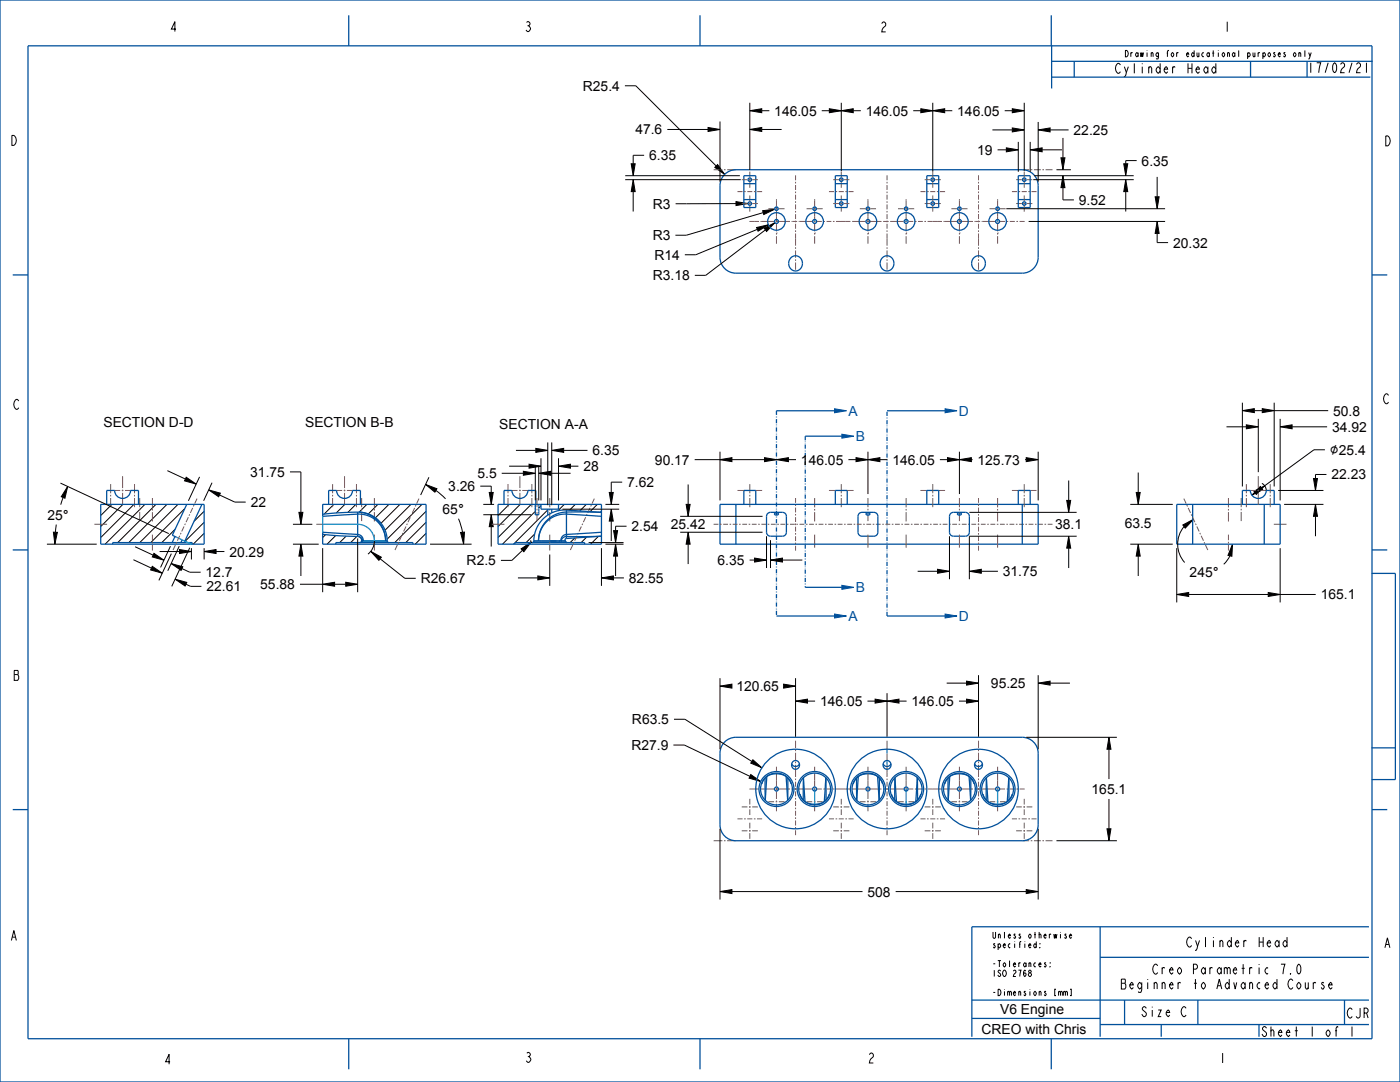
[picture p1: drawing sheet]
<svg xmlns="http://www.w3.org/2000/svg" width="559mm" height="432mm" viewBox="0 0 559 432" stroke-linecap="round" stroke-linejoin="round" font-family="sans-serif">
<path d="M333.1 163.1l4.8 .8-4.8 .8z" fill="#00509b"/>
<path d="M333.1 163.1l4.8 .8-4.8 .8z" fill="none" stroke="#00509b" stroke-width=".4"/>
<path d="M333.1 245l4.8 .8-4.8 .8z" fill="#00509b"/>
<path d="M333.1 245l4.8 .8-4.8 .8z" fill="none" stroke="#00509b" stroke-width=".4"/>
<path d="M336 173.3l4.8 .8-4.8 .8z" fill="#00509b"/>
<path d="M336 173.3l4.8 .8-4.8 .8z" fill="none" stroke="#00509b" stroke-width=".4"/>
<path d="M336 233.6l4.8 .8-4.8 .8z" fill="#00509b"/>
<path d="M336 233.6l4.8 .8-4.8 .8z" fill="none" stroke="#00509b" stroke-width=".4"/>
<path d="M377.2 245l4.8 .8-4.8 .8z" fill="#00509b"/>
<path d="M377.2 245l4.8 .8-4.8 .8z" fill="none" stroke="#00509b" stroke-width=".4"/>
<path d="M377.2 163.1l4.8 .8-4.8 .8z" fill="#00509b"/>
<path d="M377.2 163.1l4.8 .8-4.8 .8z" fill="none" stroke="#00509b" stroke-width=".4"/>
<path d="M309.9 163.9v81.9M321.4 174.1v60.3M354.1 245.8v-81.9" fill="none" stroke="#00509b" stroke-width=".51" stroke-dasharray="1.7 .5 .2 .3 .2 .5" stroke-linecap="butt"/>
<g fill="none" stroke="#00509b" stroke-width=".51">
<path d="M0 0h558.8v431.8h-558.8zM11.2 18.3h536.4v396.2h-536.4zM139.2 6.1v12.2M279.4 6.1v12.2M419.6 6.1v12.2M419.8 18.2v17.1M419.8 30.8h127.2M419.8 24.5h128.1M428.8 24.5v6.3M499.1 24.5v6.3M289.2 69.6a6.3 6.3 0 0 1 4.5-1.9h114.3a6.3 6.3 0 0 1 6.4 6.4v28.6a6.3 6.3 0 0 1-6.4 6.3h-114.3a6.3 6.3 0 0 1-6.3-6.3v-28.6a6.3 6.3 0 0 1 1.8-4.5zM296.9 70.1h4.8v12.7h-4.8z"/>
<path d="M296.9 79.6h4.8M296.9 73.3h4.8M333.4 70.1h4.8v12.7h-4.8zM333.4 79.6h4.8M333.4 73.3h4.8M369.9 70.1h4.8v12.7h-4.8zM369.9 79.6h4.8M369.9 73.3h4.8M406.4 70.1h4.8v12.7h-4.8zM406.4 79.6h4.8M406.4 73.3h4.8M5.1 109.7h6.1"/>
<path d="M315.7 102.9l.9-.6 1.2-.2 1.1 .4 .8 .7 .5 1.2v1.3l-.4 1.2-.8 .8-1.9 .4-1-.4-.7-.7-.6-2.1zM352.2 102.9l.9-.6 1.2-.2 1.1 .4 .8 .7 .5 1.2 .1 1.3-.5 1.2-.8 .8-1.9 .4-1-.4-.7-.7-.6-2.1zM388.7 102.9l.9-.6 1.2-.2 1.1 .4 .8 .7 .5 1.2 .1 1.3-.5 1.2-.8 .8-1.9 .4-1-.4-.7-.7-.6-2.1zM547.6 109.7h6.1M309.9 163.9h23.2M321.4 174.1h14.6M354.1 163.9h23.1M5.1 219.5h6.1M40.2 201.3h41.3v15.9h-41.3zM42.6 201.3v-5.6h3.2a3.2 3.2 0 0 0 3.1 3.2 3.2 3.2 0 0 0 3.2-3.2h3.2v5.6M45 217.2v-.7h31.7v.7M69.8 214.1l-1.1 2.4"/>
<path d="M72.7 215.4l-.5 1.1M74.5 201.3l-5.7 12.3 1.7 .8M80.6 201.3l-6.8 14.6M128.8 213.2l14 .9M128.8 206v-4.7h41.3v15.9h-41.3v-4.8l13.9 .9M131.2 201.3v-5.6h3.1a3.2 3.2 0 0 0 3.2 3.2 3.2 3.2 0 0 0 3.2-3.2h3.2v5.6M134 217.2v-.7h30.8v.7M142.7 213.3h.1M142.7 213.3l.1 .8M142.7 205.2l-13.9 .9M142.8 214.1h.1M142.8 204.4l-14 .8"/>
<path d="M142.8 204.4l-.1 .8M142.8 205.2h-.1M142.8 213.3v.8M142.8 213.3l1.6 .8 .5 1.8M142.8 205.2v8.1M142.8 214.1h.3M142.8 204.4v.8M142.8 204.4h.1M142.8 204.4h.4M143.1 214.1l1 .7 .2 1.1M143.1 214.1l1.1 .6 .7 1.2M143.2 204.4a11.4 11.4 0 0 1 10.7 11.5 10.7 10.7 0 0 0-11.1-10.7"/>
<path d="M143.2 204.4a11.6 11.6 0 0 1 11.4 11.5M144.3 215.9h10.3M144.3 215.9l-.8 .6M144.3 215.9h.1M144.9 215.9h-.6M154.6 215.9l.7 .6M154.6 215.9h.1M198.8 201.3h41.3v15.9h-41.3zM201.2 201.3v-5.6h3.1a3.2 3.2 0 0 0 3.2 3.2 3.2 3.2 0 0 0 3.2-3.2h3.2v5.6M205.5 217.2v-.7h27.9v.7M213.1 215.9l-.6 .6M213.1 215.9h12.7"/>
<path d="M213.1 215.9h.1M213.7 201.3v4.1h1.4M215 215.9h4.4M215 201.3v4.1M215.9 201.3v1.9h7v-1.9M218.6 205.6l-2.3 1.9-1.7 2.5-1.1 2.9-.4 3M218.6 203.2v2.4M220.2 204.7l-1.6 .9M220.2 203.2v1.5M225.8 215.9l.6 .6M225.8 215.9h.1M226.1 204.3a11.4 11.4 0 0 0-11.2 11.6 10.7 10.7 0 0 1 11.2-10.7"/>
<path d="M226.1 204.3v.9M226.1 214.1h.1M226.1 204.3h.1M226.1 205.2h.1M226.1 214.9l-.6 .4 .3 .6M226.1 203.6l-3 .1-2.9 1M226.1 213.3l-1.7 .8-.5 1.8 .8-1.3 1.4-.5M226.1 203.6l14 .9-14-.2M226.1 213.3v.8M226.1 214.1l14-.1-14 .9M226.1 203.6v.7M226.1 205.2v8.1"/>
<path d="M226.1 214.1v.8M226.1 205.2l14 .9M226.1 213.3h.1M240.1 212.4l-14 .9M287.4 201.3h127v15.9h-127zM293.7 201.3v15.9M296.9 201.3v-5.6h4.8v5.6M306.4 204.9l1.1-.4h4.8a1.59 1.59 0 0 1 1.6 1.6v6.3a1.59 1.59 0 0 1-1.6 1.6h-4.8a1.59 1.59 0 0 1-1.5-1.6v-6.3zM309.2 204.9l1-.2 .5 .5-1 .3-.5-.2zM333.4 201.3v-5.6h4.8v5.6M342.9 204.9l1.2-.4h4.7a1.59 1.59 0 0 1 1.6 1.6v6.3a1.59 1.59 0 0 1-1.6 1.6h-4.7a1.59 1.59 0 0 1-1.6-1.6v-6.3zM345.8 204.9l.9-.2 .5 .5-1 .3-.5-.2z"/>
<path d="M369.9 201.3v-5.6h4.8v5.6M379.4 204.9l1.2-.4h4.7a1.59 1.59 0 0 1 1.6 1.6v6.3a1.59 1.59 0 0 1-1.6 1.6h-4.7a1.59 1.59 0 0 1-1.6-1.6v-6.3zM382.3 204.9l.9-.2 .5 .5-1 .3-.5-.2zM406.4 201.3v-5.6h4.8v5.6M408 201.3v15.9M469.7 201.3h41.3v15.9h-41.3zM476 201.3v15.9M495.9 201.3v-5.6h3.2a3.2 3.2 0 0 0 3.1 3.2 3.2 3.2 0 0 0 3.2-3.2h3.2v5.6M504.6 201.3v15.9M547.6 219.5h6.1M321.4 234.4h14.6M547.5 228.8h9.4v82.3h-9.4"/>
<path d="M309.9 245.8h23.2M354.1 245.8h23.1M289.2 296.1a6.3 6.3 0 0 1 4.5-1.9h114.3a6.3 6.3 0 0 1 6.4 6.4v28.6a6.3 6.3 0 0 1-6.4 6.3h-114.3a6.4 6.4 0 0 1-6.3-6.3v-28.6a6.3 6.3 0 0 1 1.8-4.5zM547.5 298.4h9.4M305.4 310.5v8.9M305.4 310.5h.1M305.4 310.4a7.1 7.1 0 0 1 9 0M305.4 310.4l-1.3 2.5M305.4 310.4h.1M305.4 319.4h.1M306.1 309.9l-.7 9.5M313.8 309.9l.6 9.5"/>
<path d="M314.4 319.4h.1M314.4 310.4l1.4 2.5M314.5 310.5h.1M314.5 310.5l-.1 8.9M316 304.8l.6 .8 .9 .3 1-.3 .6-.8M319.3 316.9l1.4 2.5M320.6 319.3h.1M320.7 319.4h.1M320.7 310.4l-.1 8.9M320.7 310.4h.1M320.7 310.4l.6 9.5M320.7 319.4a7.1 7.1 0 0 0 8.9 0"/>
<path d="M329.6 310.4l-.6 9.5M329.7 310.4h.1M329.7 310.4v8.9M329.7 319.4h-.1M329.7 319.3h.1M331 316.9l-1.3 2.5M341.9 310.5v8.9M341.9 310.5h.1M341.9 310.4l-1.3 2.5M341.9 310.4h.1M341.9 319.4h.1M342.6 309.9l-.7 9.5"/>
<path d="M350.3 309.9l.6 9.5M350.9 310.4a7.1 7.1 0 0 0-9 0M350.9 319.4h.1M350.9 310.4l1.4 2.5M351 310.5h.1M351 310.5l-.1 8.9M352.5 304.8l.6 .8 1 .3 .9-.3 .6-.8M355.8 316.9l1.4 2.5M357.2 319.4h.1M357.2 310.4l-.1 8.9M357.2 310.4h.1M357.2 310.4l.6 9.5"/>
<path d="M357.2 319.4a7.1 7.1 0 0 0 8.9 0M366.2 310.4l-.7 9.5M366.2 310.4h.1M366.2 310.4v8.9M366.2 319.4h-.1M366.2 319.3h.1M367.5 316.9l-1.3 2.5M378.4 310.5l.1 8.9M378.4 310.5h.1M378.4 310.4l-1.3 2.5M378.5 319.4h.1M378.5 310.4a7.1 7.1 0 0 1 8.9 0"/>
<path d="M378.5 310.4h-.1M379.1 309.9l-.6 9.5M386.8 309.9l.6 9.5M387.4 319.4h.1M387.4 310.4l1.4 2.5M387.4 310.4h.1M387.5 310.5l-.1 8.9M389 304.8l.6 .8 1 .3 .9-.3 .6-.8M392.3 316.9l1.4 2.5M393.7 319.4h.1M393.7 310.4l-.1 8.9M393.7 310.4h.1"/>
<path d="M393.7 310.4l.6 9.5M393.7 319.4a7.1 7.1 0 0 0 8.9 0M402.7 310.4l-.7 9.5M402.7 319.4h-.1M402.7 310.4h.1M402.7 310.4v8.9M402.7 319.4h.1M404 316.9l-1.3 2.5M5.1 323.1h6.1M547.6 323.1h6.1M439.1 369.9v43.8M546.4 369.9h-158.5v43.8"/>
<path d="M387.9 399.1h158.5M439.1 382h107.3M448.9 399.1v9.8M478.1 399.1v9.8M536.7 399.1v9.8M139.2 414.5v12.2M279.4 414.5v12.2M387.9 406.4h51.2M419.6 414.5v12.2M439.1 408.9h107.3M463.5 408.9v4.8"/>
<circle cx="299.3" cy="71.7" r=".69"/>
<circle cx="335.8" cy="71.7" r=".69"/>
<circle cx="372.3" cy="71.7" r=".69"/>
<circle cx="408.8" cy="71.7" r=".69"/>
<circle cx="299.3" cy="81.2" r=".69"/>
<circle cx="309.9" cy="88.4" r="3.5"/>
<circle cx="309.9" cy="88.4" r=".79"/>
<circle cx="309.9" cy="83.3" r=".69"/>
<circle cx="325.2" cy="88.4" r="3.5"/>
<circle cx="325.2" cy="83.3" r=".69"/>
<circle cx="325.2" cy="88.4" r=".79"/>
<circle cx="335.8" cy="81.2" r=".69"/>
<circle cx="346.4" cy="88.4" r="3.5"/>
<circle cx="346.4" cy="88.4" r=".79"/>
<circle cx="346.4" cy="83.3" r=".69"/>
<circle cx="361.7" cy="88.4" r="3.5"/>
<circle cx="361.7" cy="88.4" r=".79"/>
<circle cx="361.7" cy="83.3" r=".69"/>
<circle cx="372.3" cy="81.2" r=".69"/>
<circle cx="382.9" cy="88.4" r="3.5"/>
<circle cx="382.9" cy="88.4" r=".79"/>
<circle cx="382.9" cy="83.3" r=".69"/>
<circle cx="398.2" cy="88.4" r="3.5"/>
<circle cx="398.2" cy="88.4" r=".79"/>
<circle cx="398.2" cy="83.3" r=".69"/>
<circle cx="408.8" cy="81.2" r=".69"/>
<circle cx="309.9" cy="314.9" r="7"/>
<circle cx="309.9" cy="314.9" r="6.4"/>
<circle cx="309.9" cy="314.9" r=".79"/>
<circle cx="317.5" cy="305.3" r="1.67"/>
<circle cx="317.5" cy="314.9" r="15.9"/>
<circle cx="325.2" cy="314.9" r="7"/>
<circle cx="325.2" cy="314.9" r="6.4"/>
<circle cx="325.2" cy="314.9" r=".79"/>
<circle cx="346.4" cy="314.9" r="7"/>
<circle cx="346.4" cy="314.9" r="6.4"/>
<circle cx="346.4" cy="314.9" r=".79"/>
<circle cx="354" cy="305.3" r="1.67"/>
<circle cx="354.1" cy="314.9" r="15.9"/>
<circle cx="361.7" cy="314.9" r="7"/>
<circle cx="361.7" cy="314.9" r="6.4"/>
<circle cx="361.7" cy="314.9" r=".79"/>
<circle cx="382.9" cy="314.9" r="7"/>
<circle cx="382.9" cy="314.9" r="6.4"/>
<circle cx="382.9" cy="314.9" r=".79"/>
<circle cx="390.5" cy="305.3" r="1.67"/>
<circle cx="390.6" cy="314.9" r="15.9"/>
<circle cx="398.2" cy="314.9" r="7"/>
<circle cx="398.2" cy="314.9" r="6.4"/>
<circle cx="398.2" cy="314.9" r=".79"/>
</g>
<g fill="none" stroke="#000" stroke-width=".4">
<path d="M249.4 34.2h4.4l32.1 32M523.4 21l-.5 1.5M266.4 51.7h16.2M282.6 50.9l4.8 .8-4.8 .8zM287.4 48.5v24M299.3 44.2l4.7-.8v1.6zM299.3 51.7l4.7-.8v1.6zM299.3 41v26.8M304 51.7h8M304 44.2h3.1M328 44.2h7.8M331 43.4l4.8 .8-4.8 .8z"/>
<path d="M335.8 44.2l4.8-.8v1.6zM335.8 41v27.3M340.6 44.2h3M364.5 44.2h7.8M367.5 43.4l4.8 .8-4.8 .8zM372.3 44.2l4.8-.8v1.6zM372.3 41v27.5M377.1 44.2h3M396.1 51.8h8M398.2 59.8h3.5M401 44.2h3.1M401.7 59l4.7 .8-4.7 .8z"/>
<path d="M404.1 51.1l4.7 .7-4.7 .8zM404.1 43.4l4.7 .8-4.7 .8zM406.4 56.6v11.9M408.8 41v27.1M411.2 59.8l4.8-.8v1.6zM411.2 56.6v11.9M414.4 51.8l4.7-.7v1.5zM414.4 48.7v23.8M416 59.8h7.9M419.1 51.8h7.4M424.3 55v8M249.6 71.7h46"/>
<path d="M249.6 70.1h45.7M251.9 65.4h1.6l-.8 4.7zM252.7 71.7l.8 4.8h-1.6zM252.7 76.5v7.9M257.1 62h-4.4v3.4M286.4 65.7l2.8 3.9-3.9-2.8zM412.4 71.7h40.1M412.8 70.1h39.7M421.7 67.7h5.7M423.5 63h1.6l-.8 4.7zM424.3 70.1l.8 4.8h-1.6zM424.3 74.9v4.9h4.3"/>
<path d="M448.5 65.4h1.6l-.8 4.7zM449.3 71.7l.8 4.8h-1.6zM449.3 76.5v7.9M453.7 64.1h-4.4v1.3M461.1 78.5h1.6l-.8 4.8zM461.9 70.6v7.9M293.8 80.5l4.7 .7-4.7 .8zM293.8 81.2l-24.1 .1M302 90.8l4.7-1.1-4.1 2.6zM302.3 91.5l-24.6 10.2h-4.4M304.4 84.1l4.8-.6-4.3 2.1zM304.6 84.9l-30.6 9h-4.4"/>
<path d="M305 91.1l4.3-2.2-3.3 3.5zM305.5 91.7l-23.8 18.2h-4.4M401.7 83.3h63.3M410.6 88.4h54.4M461.9 88.4l.8 4.7h-1.6zM461.9 93.1v3.7h4.3M205.9 179.7h8M213.9 178.9l4.7 .8-4.7 .8zM218.6 176.6v25M220.2 179.7l4.8-.8v1.6zM220.2 176.6v25M225 179.7h9.5"/>
<path d="M489.5 170.3h8M495.9 163.9l4.7-.8v1.6zM495.9 160.7v33.4M497.5 169.5l4.7 .8-4.7 .8zM500.6 163.9h3.2M502.2 167.2v21.2M503.8 163.1l4.8 .8-4.8 .8zM508.6 160.7v33.4M508.6 163.9h21.5M511 170.3l4.7-.8v1.6zM511 167.2v32.5M515.7 170.3h14"/>
<path d="M528.8 179.5h-4.3l-19.7 14.4M24.1 192.8l43.2 20.1M25.2 198.5l-1 2.9M27 194.1l-1.1 4.7-1.4-.6zM66.8 187.8l7.2 3.4M74.3 190.5l4 2.7-4.6-1.3zM79.7 190.3l-4.5 9.6M83.3 195.5l4.6 1.3-.6 1.4zM84.6 192.6l-3.3 7.3M87.6 197.5l6.1 2.9h4.4M115.7 188.3h4.4v16.2M169.9 193.3l4.5 1.7-.8 1.4z"/>
<path d="M171.2 190.5l-3.3 7.1M174 195.7l3.8 3.4M191.7 194h4.4v2.5M195.3 196.5h1.6l-.8 4.8zM200.3 188.9h8.6M203.2 186h8M208.9 188.1l4.8 .8-4.8 .8zM211.2 185.3l4.7 .7-4.7 .8zM213.7 185.7v14M215 188.9l4.8-.8v1.6zM215 185.7v14M215.9 182.9v16.8"/>
<path d="M219.8 188.9h7.9M222.9 186l4.8-.7v1.5zM222.9 182.9v16.8M227.7 186h3.2M243.2 196.5h1.6l-.8 4.8zM248.3 192.4h-4.3v4.1M274.7 193.4v7.9M277.3 183.4h32.6M287.4 183.4l4.7-.8v1.6zM287.4 180.3v19.4M305.2 182.6l4.7 .8-4.7 .8zM309.9 183.4l4.8-.8v1.6z"/>
<path d="M314.7 183.4h3M338.6 183.4h7.8M341.7 182.6l4.7 .8-4.7 .8zM346.4 183.4l4.8-.8v1.6zM346.4 180.3v16.9M351.2 183.4h3M375.2 183.4h7.7M378.2 182.6l4.7 .8-4.7 .8zM382.9 183.4l4.8-.8v1.6zM382.9 180.3v16.9M387.7 183.4h.5M409.1 183.4h.5"/>
<path d="M409.6 182.6l4.8 .8-4.8 .8zM414.4 180.3v19.4M425.8 199.7h1.6l-.8 4.8zM426.6 191.8v7.9M453.5 196.5h1.6l-.8 4.8zM454.3 188.6v7.9M500.5 196l4.3-2.1-3.4 3.4zM503 194.2l1 1.2-4.3 2.2zM503.7 192.9l1.2 1.2 .5 1.6M510.2 195.7h18M524.3 191h1.6l-.8 4.7zM529.4 189.4h-4.3v1.6"/>
<path d="M18.7 217.2h19.9M21.3 212.4h1.6l-1 4.8zM22.5 209.3l-.4 3.1M40.3 201.3h-.1M44.7 201.3l-4.5 4.4M49 201.3l-8.8 8.8M53.4 201.3l-13.2 13.2M53.9 218.2l7.2 3.3M57.8 201.3l-15.8 15.9M62.2 201.3l-15.2 15.2M66.6 201.3l-15.2 15.2M68 218l-3.9 8.4"/>
<path d="M69.9 211.2l-5.3 5.3M71 201.3l-15.2 15.2M71.5 218l-4.5 9.8M71.6 219.3l4.8 .8-4.8 .8zM73.8 203l-13.6 13.5M75.7 218.6l-7.2 15.4M76.4 218.8v4.5M81.5 204l-4.1 4.1M81.5 208.4l-8.1 8.1M81.5 212.8l-4.4 4.4M81.5 218.8v4.5M116.9 217.2h10.3"/>
<path d="M116.9 209.2h7.8M119.3 204.5h1.6l-.8 4.7zM120.1 217.2l.8 4.7h-1.6zM128.8 218.8v17.5M128.8 201.3h.1M130 213.4l-1.2 1.1M133.2 201.3l-3.8 3.9M134 213.7l-3.4 3.5M137.6 201.3l-3.4 3.4M138.2 214l-2.6 2.5M142 201.3l-3.1 3.2M142.4 214.1l-2.4 2.4"/>
<path d="M142.8 214.9v21.4M146.4 201.3l-3 3.1M149.4 215.9a6.7 6.7 0 0 1-2.5 5.2M150.8 201.3l-3.8 3.8M155.2 201.3l-5.3 5.3M159.6 201.3l-7.5 7.5M164 201.3l-10.3 10.3M168.4 201.3l-13.9 13.9M170.1 204l-12.5 12.5M170.1 208.4l-8.1 8.1M170.1 212.8l-4.4 4.4M171.7 217.2h16.5"/>
<path d="M183 207l1.6 5.4M183.8 212.5l1.6-.1-.4 4.8zM192.9 201.3h4.3M192.9 205.4h19.1M196.1 205.4l.8 4.8h-1.6zM196.1 210.2v7.9M198.8 201.3h.1M203.2 201.3l-4.4 4.4M205.5 216.6l-.5 .6M207.6 201.3l-8.8 8.8M208 219l4-2.7-2.9 3.9zM208.5 219.6l-4.2 4h-4.4"/>
<path d="M211.9 215.6v.6l.6 .3M212 201.3l-13.2 13.2M213.4 213.1l-3.4 3.4M213.7 204.1l-13.1 13.1M215.9 201.8l-.9 .9M218.6 203.5l-13 13M224.5 203.2h22.7M225.2 201.3l-2.5 2.5M229.4 214.7l-1.8 1.8M229.6 201.3l-2.3 2.3M234 201.3l-2.6 2.6M234.1 214.4l-2.1 2.1"/>
<path d="M234.9 216.5h14M238.4 201.3l-2.9 2.9M238.8 214.1l-3.1 3.1M240.1 204l-.4 .4M240.1 218.8v15M241.7 217.2h7.2M241.7 201.3h5.5M244 203.2l.8 4.8h-1.6zM244 208v7.9M244.9 211.8h1.6l-.8 4.7zM245.7 217.2l.8 4.7h-1.6zM250.1 210h-4.4v1.8"/>
<path d="M271.5 212.4h32.9M271.5 206.1h32.9M273.9 201.3h1.6l-.8 4.8zM274.7 212.4l.8 4.8h-1.6zM274.7 217.2v7.9M306 214v12.7M307.5 215.6v11.1M379 214v17.2M386.9 204.5h42.8M426.6 214l.8 4.8h-1.6zM426.6 218.8v7.9M429.7 214h-42.8v17.2"/>
<path d="M451.1 217.2h17M451.1 201.3h17M454.3 217.2l.8 4.7h-1.6zM469.7 218.8v21.6M472.1 209.5l4.3-2.3-3.3 3.6zM472.6 210.1a10.9 10.9 0 0 0 .3 14.4M491.9 217.2l-.2 4.8-1.6-.4zM511 218.8v21.6M512.6 201.3h15.6M525.1 201.3l.8 4.8h-1.6zM525.1 206.1v7.9M53.3 223.4l7.2 3.3"/>
<path d="M60.8 226l4 2.7-4.7-1.3zM61.5 220.8l3.9 2.8-4.6-1.3zM63.7 220.1h7.9M68.3 224.9l4.7 1.3-.7 1.4zM68.4 220.9l-5 10.7M69.9 231.1l4.6 1.3-.6 1.5zM72.6 226.9l3.1 1.5h4.4M74.2 233.1l1.8 .9h4.4M81.5 220.1l4.7-.8v1.6zM86.2 220.1h3.4M119.7 233.2h9.1M120.1 221.9v8"/>
<path d="M128.8 233.2l4.8-.8v1.6zM133.6 233.2h4.4M138 232.4l4.8 .8-4.8 .8zM148 220l4.2 2.4-1 1.2zM151.7 223l9.9 7.8h4.3M206.7 230.6h8M214.7 229.8l4.7 .8-4.7 .8zM219.4 221.3v12.5M240.1 230.6l4.7-.8v1.6zM244.8 230.6h4.2M245.7 221.9v8M299.2 223.5h2"/>
<path d="M301.2 222.7l4.8 .8-4.8 .8zM307.5 223.5l4.8-.8v1.6zM312.3 223.5h7.9M366.3 228h7.9M374.2 227.2l4.8 .8-4.8 .8zM386.9 228l4.8-.8v1.6zM391.7 228h6.6M454.3 221.9v8M469.7 237.2l4.8-.8v1.6zM474.5 237.2h31.7M490.9 221.8l-2.5 3.4M506.2 236.4l4.8 .8-4.8 .8z"/>
<path d="M511 237.2h14.2M287.4 273.8l4.7-.8v1.6zM287.4 270.6v28.4M312.8 273l4.7 .8-4.7 .8zM317.5 279.8l4.8-.8v1.6zM317.5 270.6v23.4M322.3 279.8h3M346.3 279.8h7.8M349.3 279l4.8 .8-4.8 .8zM354.1 279.8l4.7-.8v1.6zM354.1 276.6v17.4M358.8 279.8h3"/>
<path d="M377.9 272.6h7.9M382.8 279.8h3M385.8 279l4.8 .8-4.8 .8zM385.8 271.8l4.8 .8-4.8 .8zM390.6 269.4v24.6M414.4 272.6l4.7-.8v1.6zM414.4 269.4v29.6M419.1 272.6h8M268.8 297.3h4.4l26.1 12.5M269 287h4.4l26.7 16.9M409.6 294.2h36.2M442.6 294.2l.8 4.8h-1.6z"/>
<path d="M442.6 299v11.9M299.7 309.1l3.9 2.8-4.6-1.4zM300.5 303.2l3.6 3.2-4.4-1.9zM442.6 318.8v12M287.4 330.8v28.2M414.4 330.8v28.2M421.7 335.5h24.1M441.8 330.8h1.6l-.8 4.7zM287.4 355.8l4.7-.8v1.6zM292.1 355.8h52.2M357.5 355.8h52.1M409.6 355l4.8 .8-4.8 .8z"/>
</g>
<g fill="#000">
<path d="M282.6 50.9l4.8 .8-4.8 .8zM299.3 44.2l4.7-.8v1.6zM299.3 51.7l4.7-.8v1.6zM335.8 44.2l4.8-.8v1.6zM331 43.4l4.8 .8-4.8 .8zM372.3 44.2l4.8-.8v1.6zM367.5 43.4l4.8 .8-4.8 .8zM401.7 59l4.7 .8-4.7 .8zM404.1 51.1l4.7 .7-4.7 .8zM404.1 43.4l4.7 .8-4.7 .8zM411.2 59.8l4.8-.8v1.6zM414.4 51.8l4.7-.7v1.5z"/>
<path d="M252.7 71.7l.8 4.8h-1.6zM251.9 65.4h1.6l-.8 4.7zM286.4 65.7l2.8 3.9-3.9-2.8zM424.3 70.1l.8 4.8h-1.6zM423.5 63h1.6l-.8 4.7zM449.3 71.7l.8 4.8h-1.6zM448.5 65.4h1.6l-.8 4.7zM293.8 80.5l4.7 .7-4.7 .8zM302 90.8l4.7-1.1-4.1 2.6zM304.4 84.1l4.8-.6-4.3 2.1zM305 91.1l4.3-2.2-3.3 3.5zM461.1 78.5h1.6l-.8 4.8z"/>
<path d="M461.9 88.4l.8 4.7h-1.6zM213.9 178.9l4.7 .8-4.7 .8zM220.2 179.7l4.8-.8v1.6zM495.9 163.9l4.7-.8v1.6zM497.5 169.5l4.7 .8-4.7 .8zM503.8 163.1l4.8 .8-4.8 .8zM511 170.3l4.7-.8v1.6zM27 194.1l-1.1 4.7-1.4-.6zM74.3 190.5l4 2.7-4.6-1.3zM83.3 195.5l4.6 1.3-.6 1.4zM169.9 193.3l4.5 1.7-.8 1.4zM208.9 188.1l4.8 .8-4.8 .8z"/>
<path d="M215 188.9l4.8-.8v1.6zM211.2 185.3l4.7 .7-4.7 .8zM222.9 186l4.8-.7v1.5zM287.4 183.4l4.7-.8v1.6zM309.9 183.4l4.8-.8v1.6zM305.2 182.6l4.7 .8-4.7 .8zM346.4 183.4l4.8-.8v1.6zM341.7 182.6l4.7 .8-4.7 .8zM382.9 183.4l4.8-.8v1.6zM378.2 182.6l4.7 .8-4.7 .8zM409.6 182.6l4.8 .8-4.8 .8zM503 194.2l1 1.2-4.3 2.2z"/>
<path d="M500.5 196l4.3-2.1-3.4 3.4zM524.3 191h1.6l-.8 4.7zM21.3 212.4h1.6l-1 4.8zM119.3 204.5h1.6l-.8 4.7zM120.1 217.2l.8 4.7h-1.6zM183.8 212.5l1.6-.1-.4 4.8zM195.3 196.5h1.6l-.8 4.8zM196.1 205.4l.8 4.8h-1.6zM208 219l4-2.7-2.9 3.9zM244 203.2l.8 4.8h-1.6zM243.2 196.5h1.6l-.8 4.8zM244.9 211.8h1.6l-.8 4.7z"/>
<path d="M245.7 217.2l.8 4.7h-1.6zM274.7 212.4l.8 4.8h-1.6zM273.9 201.3h1.6l-.8 4.8zM426.6 214l.8 4.8h-1.6zM425.8 199.7h1.6l-.8 4.8zM454.3 217.2l.8 4.7h-1.6zM453.5 196.5h1.6l-.8 4.8zM472.1 209.5l4.3-2.3-3.3 3.6zM491.9 217.2l-.2 4.8-1.6-.4zM525.1 201.3l.8 4.8h-1.6zM60.8 226l4 2.7-4.7-1.3zM61.5 220.8l3.9 2.8-4.6-1.3z"/>
<path d="M68.3 224.9l4.7 1.3-.7 1.4zM69.9 231.1l4.6 1.3-.6 1.5zM71.6 219.3l4.8 .8-4.8 .8zM81.5 220.1l4.7-.8v1.6zM128.8 233.2l4.8-.8v1.6zM138 232.4l4.8 .8-4.8 .8zM148 220l4.2 2.4-1 1.2zM214.7 229.8l4.7 .8-4.7 .8zM240.1 230.6l4.7-.8v1.6zM301.2 222.7l4.8 .8-4.8 .8zM307.5 223.5l4.8-.8v1.6zM374.2 227.2l4.8 .8-4.8 .8z"/>
<path d="M386.9 228l4.8-.8v1.6zM469.7 237.2l4.8-.8v1.6zM506.2 236.4l4.8 .8-4.8 .8zM287.4 273.8l4.7-.8v1.6zM317.5 279.8l4.8-.8v1.6zM312.8 273l4.7 .8-4.7 .8zM349.3 279l4.8 .8-4.8 .8zM354.1 279.8l4.7-.8v1.6zM385.8 279l4.8 .8-4.8 .8zM385.8 271.8l4.8 .8-4.8 .8zM414.4 272.6l4.7-.8v1.6zM442.6 294.2l.8 4.8h-1.6z"/>
<path d="M299.7 309.1l3.9 2.8-4.6-1.4zM300.5 303.2l3.6 3.2-4.4-1.9zM441.8 330.8h1.6l-.8 4.7zM287.4 355.8l4.7-.8v1.6zM409.6 355l4.8 .8-4.8 .8z"/>
</g>
<g fill="none" stroke="#785055" stroke-width=".4">
<path d="M284.8 67.7h3.5M289 67.7h.6M290.2 67.7h3.5M294.4 76.5h2M296.1 71.7h2.2M297 76.5h.6M298.3 76.5h2M299 71.7h.6M299.3 68.5v2.3M299.3 71.4v.6M299.3 72.7v2.2M299.3 78v2.3"/>
<path d="M300.2 71.7h2.3M300.9 76.5h.6M302.2 76.5h2M309.9 79.5v4.1M317.5 70v1.9M317.5 72.6v.6M317.5 73.8v2M317.5 76.4v.7M317.5 77.7v2M325.2 79.5v4.1M330.9 76.5h2M332.6 71.7h2.2"/>
<path d="M333.5 76.5h.7M334.8 76.5h2M335.5 71.7h.6M335.8 68.5v2.3M335.8 71.4v.6M335.8 72.7v2.2M335.8 78v2.3M336.7 71.7h2.3M337.4 76.5h.7M338.7 76.5h2M346.4 79.5v4.1M354.1 70v1.9"/>
<path d="M354.1 72.6v.6M354.1 73.8v2M354.1 76.4v.7M354.1 77.7v2M361.7 79.5v4.1M367.4 76.5h2M369.1 71.7h2.3M370 76.5h.7M371.3 76.5h2M372 71.7h.6M372.3 68.5v2.3M372.3 71.4v.6"/>
<path d="M372.3 72.7v2.2M372.3 78v2.3M373.3 71.7h2.2M373.9 76.5h.7M375.2 76.5h2M382.9 79.5v4.1M390.6 70v1.9M390.6 72.6v.6M390.6 73.8v2M390.6 76.4v.7M390.6 77.7v2M398.2 79.5v4.1"/>
<path d="M403.9 76.5h2M405.6 71.7h2.3M406.5 76.5h.7M407.8 76.5h2M408 67.7h2.8M408.5 71.7h.6M408.8 68.5v2.3M408.8 71.4v.6M408.8 72.7v2.2M408.8 78v2.3M409.8 71.7h2.2M410.5 76.5h.6"/>
<path d="M411.4 67.7h.7M411.7 76.5h2M412.7 67.7h2.7M416.1 67.7h.6M417.3 67.7h2.8M296.1 81.2h2.2M299 81.2h.6M299.1 88.4h3.8M299.3 80.9v.6M299.3 82.2v2.3M300.2 81.2h2.3M303.6 88.4h5.4"/>
<path d="M306.7 83.3h2.3M309.6 88.4h5.7M309.6 83.3h.6M309.9 93h.1M309.9 84.2v4.5M309.9 89.3v3M309.9 93v.6M309.9 94.2v3.1M310.9 83.3h2.2M316 88.4h2.2M317.5 80.3v.6M317.5 81.6v2"/>
<path d="M317.5 84.2v.6M317.5 85.5v1.9M317.5 88.1v.6M317.5 89.3v2M317.5 91.9v.7M317.5 93.2v4.9M317.5 98.7v.6M317.5 99.9v2.9M318.8 88.4h5.4M321.9 83.3h2.3M324.8 88.4h.7M324.8 83.3h.7"/>
<path d="M325.2 93h.1M325.2 84.2v3.4M325.2 88.4v.3M325.2 89.3v3M325.2 93v.6M325.2 94.2v3.1M326.1 88.4h1.9M326.1 83.3h2.3M328.7 88.4h.6M329.9 88.4h1.9M332.5 88.4h.6M332.6 81.2h2.2"/>
<path d="M333.7 88.4h5.7M335.5 81.2h.6M335.8 80.9v.6M335.8 82.2v2.3M336.7 81.2h2.3M340.1 88.4h5.4M343.2 83.3h2.3M346.1 88.4h5.7M346.1 83.3h.7M346.4 93h.1M346.4 84.2v4.5M346.4 89.3v3"/>
<path d="M346.4 93v.6M346.4 94.2v3.1M347.4 83.3h2.3M352.5 88.4h2.2M354.1 80.3v.6M354.1 81.6v2M354.1 84.2v.6M354.1 85.5v1.9M354.1 88.1v.6M354.1 89.3v2M354.1 91.9v.7M354.1 93.2v4.9"/>
<path d="M354.1 98.7v.6M354.1 99.9v2.9M355.3 88.4h5.4M358.4 83.3h2.3M361.4 88.4h.6M361.4 83.3h.6M361.7 93h.1M361.7 84.2v3.4M361.7 88.4v.3M361.7 89.3v3M361.7 93v.6M361.7 94.2v3.1"/>
<path d="M362.6 88.4h1.9M362.6 83.3h2.3M365.2 88.4h.6M366.4 88.4h1.9M369 88.4h.6M369.1 81.2h2.3M370.2 88.4h5.8M372 81.2h.6M372.3 80.9v.6M372.3 82.2v2.3M373.3 81.2h2.2M376.6 88.4h5.4"/>
<path d="M379.7 83.3h2.3M382.6 88.4h5.7M382.6 83.3h.7M382.9 93h.1M382.9 84.2v4.5M382.9 89.3v3M382.9 93v.6M382.9 94.2v3.1M383.9 83.3h2.3M389 88.4h2.2M390.6 80.3v.6M390.6 81.6v2"/>
<path d="M390.6 84.2v.6M390.6 85.5v1.9M390.6 88.1v.6M390.6 89.3v2M390.6 91.9v.7M390.6 93.2v4.9M390.6 98.7v.6M390.6 99.9v2.9M391.8 88.4h5.4M395 83.3h2.2M397.9 88.4h.6M397.9 83.3h.6"/>
<path d="M398.2 93h.1M398.2 84.2v3.4M398.2 88.4v.3M398.2 89.3v3M398.2 93v.6M398.2 94.2v3.1M399.1 88.4h2.1M399.1 83.3h2.3M401.8 88.4h.6M403 88.4h2.1M405.6 81.2h2.3M405.7 88.4h.6"/>
<path d="M407 88.4h2M408.5 81.2h.6M408.8 80.9v.6M408.8 82.2v2.3M409.8 81.2h2.2M317.5 103.5v.6M317.5 104.7v2.9M354.1 103.5v.6M354.1 104.7v2.9M390.6 103.5v.6M390.6 104.7v2.9M44.2 193.2v3.6"/>
<path d="M44.2 197.5v.6M44.2 198.7v3.7M45.8 195.7h2.2M48.6 195.7h.6M48.9 190v4.8M48.9 195.4v.6M48.9 196.7v4.7M49.9 195.7h2.2M53.7 193.2v3.6M53.7 197.5v.6M53.7 198.7v3.7M55.8 198.8v3.6"/>
<path d="M60.8 198.8v3.7M78.6 199l-.9 2M132.8 193.2v3.6M132.8 197.5v.6M132.8 198.7v3.7M134.3 195.7h2.3M137.2 195.7h.6M137.5 190v4.8M137.5 195.4v.6M137.5 196.7v4.7M138.5 195.7h2.2M142.3 193.2v3.6"/>
<path d="M142.3 197.5v.6M142.3 198.7v3.7M144.3 198.8v3.6M149.4 198.8v3.7M167.2 199l-.9 2M202.8 193.2v3.6M202.8 197.5v.6M202.8 198.7v3.7M204.3 195.7h2.3M207.2 195.7h.6M207.5 190v4.8M207.5 195.4v.6"/>
<path d="M207.5 196.7v4.7M208.5 195.7h2.2M212.3 193.2v3.6M212.3 197.5v.6M212.3 198.7v3.7M214.3 198.8v3.6M219.4 198.8v3.7M237.2 199l-.9 2M294.4 195.7h2.5M299.3 193.2v3.6M299.3 197.5v.6M299.3 198.7v3.7"/>
<path d="M301.7 195.7h2.5M317.5 198.8v1.9M325.2 198.8v3.7M330.9 195.7h2.5M335.8 193.2v3.6M335.8 197.5v.6M335.8 198.7v3.7M338.2 195.7h2.5M346.4 198.8v3.6M361.7 198.8v3.7M367.4 195.7h2.5M372.3 193.2v3.6"/>
<path d="M372.3 197.5v.6M372.3 198.7v3.7M374.7 195.7h2.5M382.9 198.8v3.6M390.6 198.8v1.9M398.2 198.8v3.7M403.9 195.7h2.5M408.8 193.2v3.6M408.8 197.5v.6M408.8 198.7v3.7M411.2 195.7h2.5M472.5 199l1 2"/>
<path d="M490.3 198.8v3.7M495.4 198.8v3.6M497.5 193.2v3.6M497.5 197.5v.6M497.5 198.7v3.7M499.1 195.7h2.2M501.9 195.7h.7M502.2 190v4.8M502.2 195.4v.6M502.2 196.7v4.7M503.2 195.7h2.2M507 193.2v3.6"/>
<path d="M507 197.5v.6M507 198.7v3.7M37.7 209.2h5M55.8 203v.7M55.8 204.3v3.7M60.8 203.1v.6M60.8 204.4v3.7M60.8 213.4v2.2M60.8 216.2v.6M60.8 217.5v2.2M70 217.5l-.9 2M70.5 216.4l-.2 .5"/>
<path d="M71.7 213.8l-.9 2M72.3 212.7l-.3 .5M73.5 210.1l-1 2M74 209l-.3 .5M75.2 206.4l-.9 2M75.7 205.3l-.2 .5M76.9 202.7l-.9 2M77.4 201.5l-.2 .6M126.2 209.2h2.6M144.3 203v.7M144.3 204.3v3.7M149.4 203.1v.6"/>
<path d="M149.4 204.4v3.7M149.4 213.4v2.2M149.4 216.2v.6M149.4 217.5v2.2M158.6 217.5l-.9 2M158.9 216.9h.1M159.1 216.4l-.2 .5M160.3 213.8l-.9 2M160.9 212.7l-.3 .5M162 210.1l-.9 2M162.6 209l-.3 .5M163.8 206.4l-1 2"/>
<path d="M164.3 205.3l-.3 .5M165.5 202.7l-.9 2M166 201.5l-.2 .6M196.3 209.2h5M214.3 203v.7M214.3 204.3v3.7M219.4 203.1v.6M219.4 204.4v3.7M219.4 213.4v2.2M219.4 216.2v.6M219.4 217.5v2.2M228.6 217.5l-.9 2"/>
<path d="M229.1 216.4l-.2 .5M230.3 213.8l-.9 2M230.9 212.7l-.3 .5M232 210.1l-.9 2M232.6 209l-.3 .5M233.8 206.4l-.9 2M234.3 205.3l-.3 .5M235.5 202.7l-.9 2M236 201.5l-.2 .6M284.8 209.2h2M287.4 209.2h.6M288.6 209.2h2"/>
<path d="M291.2 209.2h.6M292.5 209.2h1.9M295 209.2h.6M296.3 209.2h1.9M298.8 209.2h.6M300.1 209.2h1.9M302.6 209.2h.7M303.9 209.2h1.9M306.4 209.2h.7M307.7 209.2h1.9M310.2 209.2h.7M311.5 209.2h1.9"/>
<path d="M314.1 209.2h.6M315.3 209.2h1.9M317.5 201.3v.6M317.5 202.6v1.9M317.5 205.1v.6M317.5 206.4v1.9M317.5 208.9v.7M317.5 210.2v1.9M317.5 212.7v.7M317.5 214v1.9M317.5 216.6v.6M317.5 217.8v1.9"/>
<path d="M317.9 209.2h.6M319.1 209.2h1.9M321.7 209.2h.6M322.9 209.2h2M325.2 203.1v.6M325.2 204.4v3.7M325.2 213.4v5.2M325.5 209.2h.6M326.7 209.2h2M329.3 209.2h.6M330.6 209.2h1.9M333.1 209.2h.6"/>
<path d="M334.4 209.2h1.9M336.9 209.2h.6M338.2 209.2h1.9M340.7 209.2h.7M342 209.2h1.9M344.5 209.2h.7M345.8 209.2h1.9M346.4 203v.7M346.4 204.3v3.7M346.4 213.4v5.2M348.3 209.2h.7M349.6 209.2h1.9"/>
<path d="M352.2 209.2h.6M353.4 209.2h1.9M356 209.2h.6M357.2 209.2h1.9M359.8 209.2h.6M361 209.2h1.9M361.7 203.1v.6M361.7 204.4v3.7M361.7 213.4v5.2M363.6 209.2h.6M364.8 209.2h2M367.4 209.2h.6"/>
<path d="M368.7 209.2h1.9M371.2 209.2h.6M372.5 209.2h1.9M375 209.2h.6M376.3 209.2h1.9M378.8 209.2h.7M380.1 209.2h1.9M382.6 209.2h.7M382.9 203v.7M382.9 204.3v3.7M382.9 213.4v5.2M383.9 209.2h1.9"/>
<path d="M386.4 209.2h.7M387.7 209.2h1.9M390.2 209.2h.7M390.6 201.3v.6M390.6 202.6v1.9M390.6 205.1v.6M390.6 206.4v1.9M390.6 208.9v.7M390.6 210.2v1.9M390.6 212.7v.7M390.6 214v1.9M390.6 216.6v.6"/>
<path d="M390.6 217.8v1.9M391.5 209.2h1.9M394.1 209.2h.6M395.3 209.2h1.9M397.9 209.2h.6M398.2 203.1v.6M398.2 204.4v3.7M398.2 213.4v5.2M399.1 209.2h1.9M401.7 209.2h.6M402.9 209.2h2M405.5 209.2h.6"/>
<path d="M406.8 209.2h1.9M409.3 209.2h.6M410.6 209.2h1.9M413.1 209.2h.6M414.4 209.2h1.9M416.9 209.2h.6M418.2 209.2h1.9M473.7 201.5l.3 .6M474.3 202.7l.9 2M475.4 205.3l.3 .5M476 206.4l.9 2M477.2 209l.2 .5"/>
<path d="M477.7 210.1l.9 2M478.9 212.7l.3 .5M479.4 213.8l1 2M480.6 216.4l.3 .5M481.2 217.5l.9 2M490.3 203.1v.6M490.3 204.4v3.7M490.3 213.4v2.2M490.3 216.2v.6M490.3 217.5v2.2M495.4 203v.7M495.4 204.3v3.7"/>
<path d="M508.4 209.2h5.1M317.5 295.6v2.9M317.5 299.1v.7M354.1 295.6v3.7M390.6 295.6v2.9M390.6 299.1v.7M299.1 314.9h3.8M299.3 318.8v2.3M303.6 314.9h5.4M306.7 320h2.3M309.6 320h.6M309.6 314.9h5.7"/>
<path d="M309.9 306v1.9M309.9 308.5v5.4M309.9 314.6v.6M309.9 315.8v3.1M309.9 319.5v.6M310.9 320h2.2M316 314.9h2.2M317.5 300.4v2.9M317.5 303.9v.7M317.5 305.2v4.9M317.5 310.7v.6M317.5 312v1.9"/>
<path d="M317.5 314.6v.6M317.5 315.8v2M317.5 318.4v.7M317.5 319.7v2M318.8 314.9h5.4M321.9 320h2.3M324.8 320h.7M324.8 314.9h.7M325.2 306v1.9M325.2 308.5v5.4M325.2 314.6v.3M326.1 320h2.3"/>
<path d="M326.1 314.9h1.9M328.7 314.9h.6M329.9 314.9h1.9M332.5 314.9h.6M333.7 314.9h5.7M335.8 318.8v2.3M340.1 314.9h5.4M343.2 320h2.3M346.1 320h.7M346.1 314.9h5.7M346.4 306v1.9M346.4 308.5v5.4"/>
<path d="M346.4 314.6v.6M346.4 315.8v3.1M346.4 319.5v.6M347.4 320h2.3M352.5 314.9h2.2M354.1 300.7v2.8M354.1 305.2v4.9M354.1 310.7v.6M354.1 312v1.9M354.1 314.6v.6M354.1 315.8v2M354.1 318.4v.7"/>
<path d="M354.1 319.7v2M355.3 314.9h5.4M358.4 320h2.3M361.4 320h.6M361.4 314.9h.6M361.7 306v1.9M361.7 308.5v5.4M361.7 314.6v.3M362.6 320h2.3M362.6 314.9h1.9M365.2 314.9h.6M366.4 314.9h1.9"/>
<path d="M369 314.9h.6M370.2 314.9h5.8M372.3 318.8v2.3M376.6 314.9h5.4M379.7 320h2.3M382.6 320h.7M382.6 314.9h5.7M382.9 306v1.9M382.9 308.5v5.4M382.9 314.6v.6M382.9 315.8v3.1M382.9 319.5v.6"/>
<path d="M383.9 320h2.3M389 314.9h2.2M390.6 300.4v2.9M390.6 303.9v.7M390.6 305.2v4.9M390.6 310.7v.6M390.6 312v1.9M390.6 314.6v.6M390.6 315.8v2M390.6 318.4v.7M390.6 319.7v2M391.8 314.9h5.4"/>
<path d="M395 320h2.2M397.9 320h.6M397.9 314.9h.6M398.2 306v1.9M398.2 308.5v5.4M398.2 314.6v.3M399.1 320h2.3M399.1 314.9h2.1M401.8 314.9h.6M403 314.9h2.1M405.7 314.9h.6M407 314.9h2"/>
<path d="M408.8 318.8v2.3M284.8 335.5h3.5M289 335.5h.6M290.2 335.5h3.5M294.4 326.8h2M296.1 331.5h2.2M296.1 322h2.2M297 326.8h.6M298.3 326.8h2M299 331.5h.6M299 322h.6M299.3 321.7v.6"/>
<path d="M299.3 323v2.3M299.3 328.3v2.3M299.3 331.2v.7M299.3 332.5v2.3M300.2 331.5h2.3M300.2 322h2.3M300.9 326.8h.6M302.2 326.8h2M309.9 320.7v3.1M317.5 322.3v.6M317.5 323.6v1.9M317.5 326.2v.6"/>
<path d="M317.5 327.4v2M317.5 330.1v.6M317.5 331.3v2M325.2 320.9v2.9M330.9 326.8h2M332.6 331.5h2.2M332.6 322h2.2M333.5 326.8h.7M334.8 326.8h2M335.5 331.5h.6M335.5 322h.6M335.8 321.7v.6"/>
<path d="M335.8 323v2.3M335.8 328.3v2.3M335.8 331.2v.7M335.8 332.5v2.3M336.7 331.5h2.3M336.7 322h2.3M337.4 326.8h.7M338.7 326.8h2M346.4 320.7v3.1M354.1 322.3v.6M354.1 323.6v1.9M354.1 326.2v.6"/>
<path d="M354.1 327.4v2M354.1 330.1v.6M354.1 331.3v2M361.7 320.9v2.9M367.4 326.8h2M369.1 331.5h2.3M369.1 322h2.3M370 326.8h.7M371.3 326.8h2M372 331.5h.6M372 322h.6M372.3 321.7v.6"/>
<path d="M372.3 323v2.3M372.3 328.3v2.3M372.3 331.2v.7M372.3 332.5v2.3M373.3 331.5h2.2M373.3 322h2.2M373.9 326.8h.7M375.2 326.8h2M382.9 320.7v3.1M390.6 322.3v.6M390.6 323.6v1.9M390.6 326.2v.6"/>
<path d="M390.6 327.4v2M390.6 330.1v.6M390.6 331.3v2M398.2 320.9v2.9M403.9 326.8h2M405.6 331.5h2.3M405.6 322h2.3M406.5 326.8h.7M407.8 326.8h2M408 335.5h2.8M408.5 331.5h.6M408.5 322h.6"/>
<path d="M408.8 321.7v.6M408.8 323v2.3M408.8 328.3v2.3M408.8 331.2v.7M408.8 332.5v2.3M409.8 331.5h2.2M409.8 322h2.2M410.5 326.8h.6M411.4 335.5h.7M411.7 326.8h2M412.7 335.5h2.7M416.1 335.5h.6"/>
<path d="M417.3 335.5h2.8"/>
</g>
<path d="M325.2 87.6v.8M361.7 87.6v.8M398.2 87.6v.8M70.5 214.4l5.9 2.8M128.8 209.2h14a6.7 6.7 0 0 1 6.6 6.7M128.8 206v6.4M144.3 215.9h10.3M354.1 299.3v1.4M325.2 314.9v6M354.1 303.5v1.7M361.7 314.9v6M398.2 314.9v6" fill="none" stroke="#00beeb" stroke-width=".51"/>
<path d="M213.6 201.3h.1M213.6 201.7v.6M213.6 202.7v.7M213.6 203.8v.6M213.6 204.8v.6M215.1 201.3h.1M215.1 201.7v.6M215.1 202.7v.7M215.1 203.8v.6M215.1 204.8v.6" fill="none" stroke="#afafb4" stroke-width=".4"/>
<g fill="none" stroke="#afafb4" stroke-width=".4" stroke-dasharray=".5 .3" stroke-linecap="butt">
<path d="M300 71.7a.75 .75 0 0 0-1-.7 .75 .75 0 0 0-.3 1.2 .75 .75 0 0 0 1.3-.2v-.3M336.5 71.7a.75 .75 0 0 0-1-.7 .75 .75 0 0 0-.2 1.2 .75 .75 0 0 0 1.2-.2v-.3M373.1 71.7a.75 .75 0 0 0-1.1-.7 .75 .75 0 0 0-.2 1.2 .75 .75 0 0 0 1.2-.2l.1-.3M409.6 71.7a.75 .75 0 0 0-1.1-.7 .75 .75 0 0 0-.2 1.2 .75 .75 0 0 0 1.2-.2l.1-.3M300 81.2a.75 .75 0 0 0-1-.7 .75 .75 0 0 0-.3 1.3 .75 .75 0 0 0 1.3-.3v-.3M310.7 83.3a.75 .75 0 0 0-1.1-.7 .75 .75 0 0 0-.2 1.2 .75 .75 0 0 0 1.2-.2l.1-.3M325.9 83.3a.75 .75 0 0 0-1-.7 .75 .75 0 0 0-.3 1.2 .75 .75 0 0 0 1.3-.2v-.3M336.5 81.2a.75 .75 0 0 0-1-.7 .75 .75 0 0 0-.2 1.3 .75 .75 0 0 0 1.2-.3v-.3M347.2 83.3a.75 .75 0 0 0-1.1-.7 .75 .75 0 0 0-.2 1.2 .75 .75 0 0 0 1.2-.2l.1-.3M362.4 83.3a.75 .75 0 0 0-1-.7 .75 .75 0 0 0-.3 1.2 .75 .75 0 0 0 1.3-.2v-.3M373.1 81.2a.75 .75 0 0 0-1.1-.7 .75 .75 0 0 0-.2 1.3 .75 .75 0 0 0 1.2-.3l.1-.3M383.7 83.3a.75 .75 0 0 0-1-.7 .75 .75 0 0 0-.3 1.2 .75 .75 0 0 0 1.2-.2l.1-.3"/>
<path d="M398.9 83.3a.75 .75 0 0 0-1-.7 .75 .75 0 0 0-.2 1.2 .75 .75 0 0 0 1.2-.2v-.3M409.6 81.2a.75 .75 0 0 0-1.1-.7 .75 .75 0 0 0-.2 1.3 .75 .75 0 0 0 1.2-.3l.1-.3"/>
</g>
<text font-size="6" x="530.8" y="181.5">⌀25.4</text>
<g font-size="5.5">
<text x="232.7" y="36.2">R25.4</text>
<text x="309.1" y="46.2">146.05</text>
<text x="345.6" y="46.2">146.05</text>
<text x="382.1" y="46.2">146.05</text>
<text x="253.6" y="53.7">47.6</text>
<text x="428.5" y="53.8">22.25</text>
<text x="259.1" y="64">6.35</text>
<text x="390" y="61.8">19</text>
<text x="455.7" y="66.1">6.35</text>
<text x="260.6" y="83.3">R3</text>
<text x="430.6" y="81.8">9.52</text>
<text x="260.5" y="95.9">R3</text>
<text x="468.2" y="98.8">20.32</text>
<text x="261.2" y="103.7">R14</text>
<text x="260.6" y="111.9">R3.18</text>
<text x="532.1" y="165.9">50.8</text>
<text x="41.3" y="170.4">SECTION D-D</text>
<text x="121.8" y="170.2">SECTION B-B</text>
<text x="199.3" y="171.3">SECTION A-A</text>
<text x="531.7" y="172.3">34.92</text>
<text x="236.5" y="181.7">6.35</text>
<text x="261.4" y="185.4">90.17</text>
<text x="319.7" y="185.4">146.05</text>
<text x="356.2" y="185.4">146.05</text>
<text x="390.2" y="185.4">125.73</text>
<text x="99.9" y="190.3">31.75</text>
<text x="190.6" y="190.9">5.5</text>
<text x="232.9" y="188">28</text>
<text x="531.4" y="191.3">22.23</text>
<text x="178.9" y="196">3.26</text>
<text x="250.3" y="194.4">7.62</text>
<text x="100.1" y="202.4">22</text>
<text x="18.9" y="207.4">25°</text>
<text x="176.7" y="205">65°</text>
<text x="252.1" y="212">2.54</text>
<text x="267.7" y="211.2">25.42</text>
<text x="421.2" y="211.2">38.1</text>
<text x="448.9" y="210.9">63.5</text>
<text x="91.6" y="222.1">20.29</text>
<text x="186.3" y="225.6">R2.5</text>
<text x="286.4" y="225.5">6.35</text>
<text x="82.1" y="230.3">12.7</text>
<text x="167.9" y="232.8">R26.67</text>
<text x="251" y="232.6">82.55</text>
<text x="400.3" y="230">31.75</text>
<text x="474.8" y="230.1">245°</text>
<text x="82.4" y="236">22.61</text>
<text x="103.9" y="235.1">55.88</text>
<text x="527.1" y="239.2">165.1</text>
<text x="294" y="275.8">120.65</text>
<text x="395.5" y="274.6">95.25</text>
<text x="327.3" y="281.8">146.05</text>
<text x="363.8" y="281.8">146.05</text>
<text x="252.3" y="289">R63.5</text>
<text x="252" y="299.3">R27.9</text>
<text x="435.7" y="316.9">165.1</text>
<text x="346.3" y="357.8">508</text>
<text x="399.2" y="404.6">V6 Engine</text>
<text x="391.8" y="412.6">CREO with Chris</text>
</g>
<g font-size="5.5" fill="#00509b">
<text x="338.6" y="165.9">A</text>
<text x="382.8" y="165.9">D</text>
<text x="341.6" y="176.1">B</text>
<text x="341.6" y="236.4">B</text>
<text x="338.6" y="247.8">A</text>
<text x="382.8" y="247.8">D</text>
</g>
<g font-size="5.2">
<text x="67.6" y="12.6">4</text>
<text x="209.2" y="12.6">3</text>
<text x="351.1" y="12.7">2</text>
<text x="488.2" y="12.6">1</text>
<text x="444.8" y="29.3">Cylinder Head</text>
<text x="3.9" y="58">D</text>
<text x="552.3" y="58.2">D</text>
<text x="551.8" y="161.1">C</text>
<text x="5.1" y="163.4">C</text>
<text x="5.1" y="271.5">B</text>
<text x="3.9" y="375.3">A</text>
<text x="473.2" y="378">Cylinder Head</text>
<text x="552.2" y="378.2">A</text>
<text x="460.4" y="388.8">Creo Parametric 7.0</text>
<text x="448.1" y="394.7">Beginner to Advanced Course</text>
<text x="455.2" y="405.7">Size C</text>
<text x="537.3" y="406.3">CJR</text>
<text x="65.3" y="424.7">4</text>
<text x="209.3" y="424">3</text>
<text x="346.2" y="424.2">2</text>
<text x="486.4" y="424.2">1</text>
</g>
<g font-size="5.2" fill="#00509b">
<text x="521.6" y="29">17/02/21</text>
<text x="503.1" y="413.7">Sheet 1 of 1</text>
</g>
<g font-size="3.3">
<text x="448.7" y="22.7">Drawing for educational purposes only</text>
<text x="395.8" y="374.5">Unless otherwise</text>
<text x="395.8" y="378.3">specified:</text>
<text x="395.8" y="385.9">-Tolerances:</text>
<text x="395.8" y="389.7">ISO 2768</text>
<text x="395.8" y="397.3">-Dimensions [mm]</text>
</g>
</svg>
